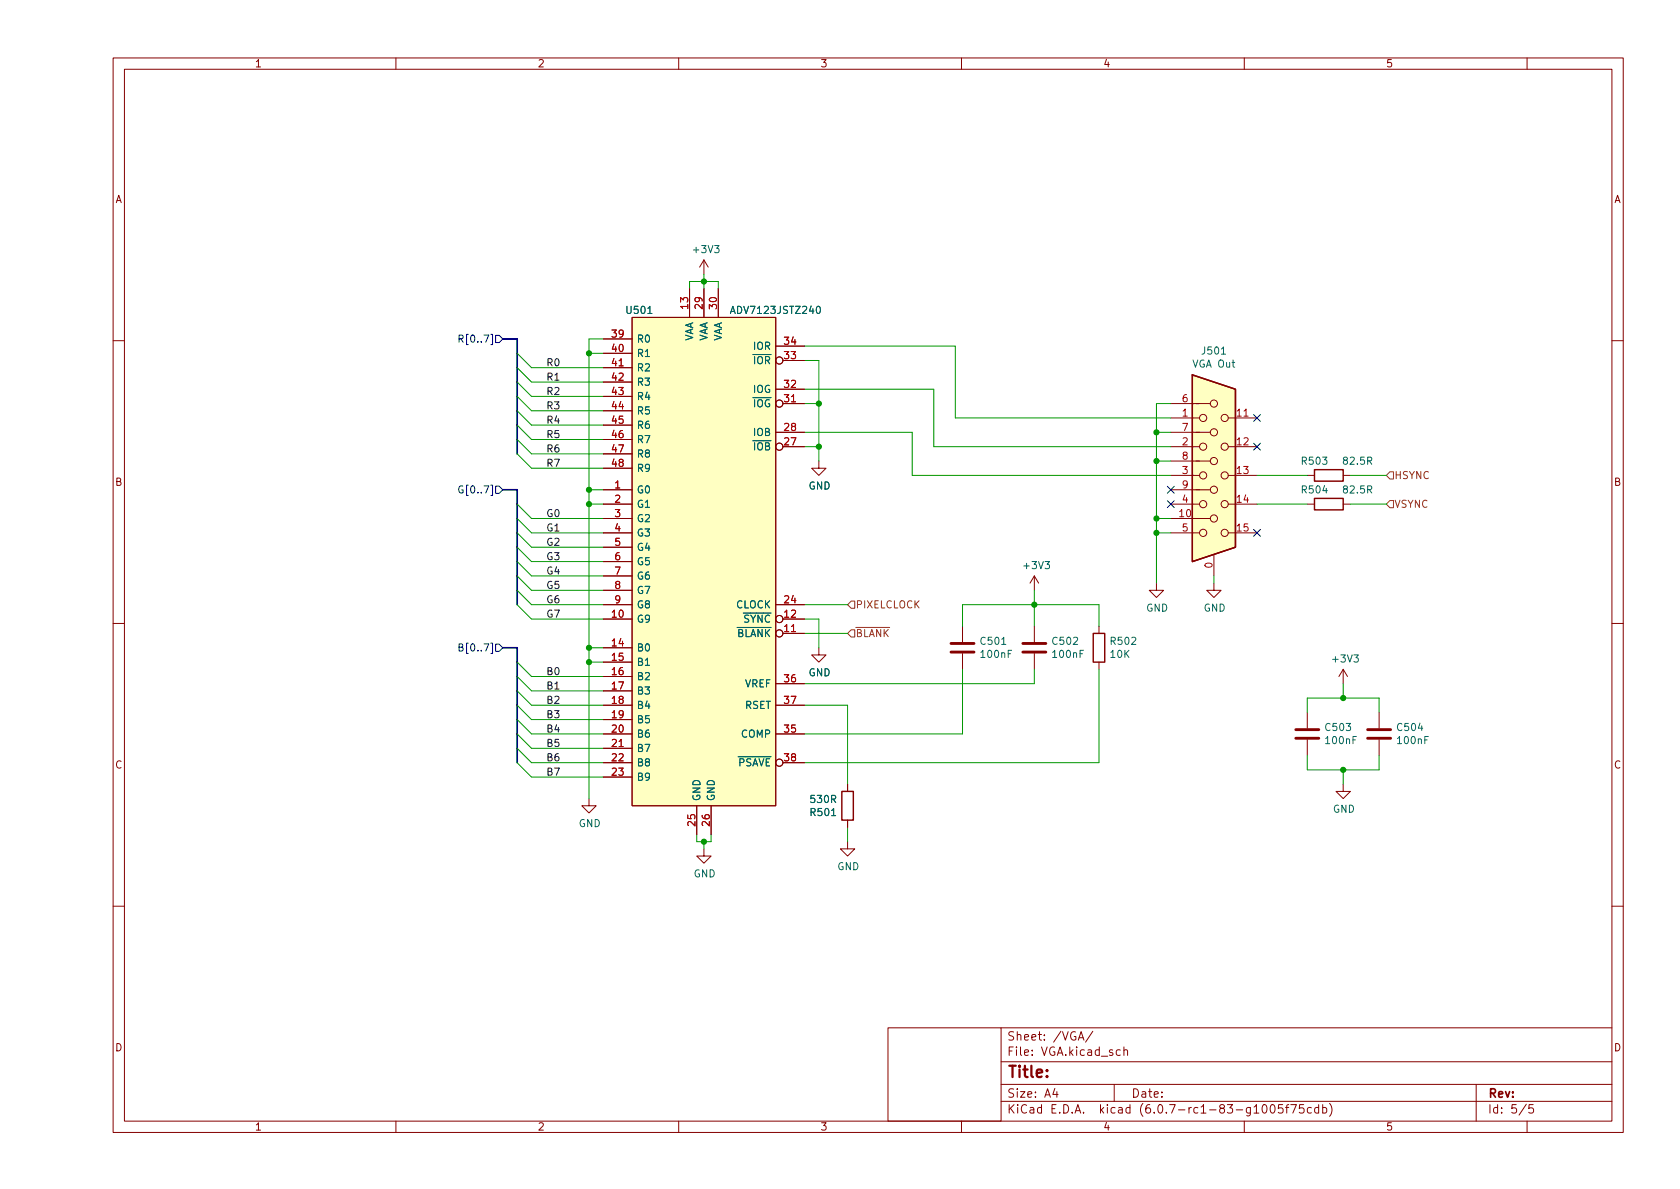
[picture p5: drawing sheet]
<svg xmlns="http://www.w3.org/2000/svg" width="297mm" height="210mm" viewBox="0 0 297 210" stroke-linecap="round" stroke-linejoin="round" font-family="sans-serif">
<g fill="none" stroke="#840000" stroke-width=".18">
<path d="M20 10.2h267v190.1h-267zM22 12.2h263v186.1h-263zM70 10.2v2M120 10.2v2M170 10.2v2M220 10.2v2M270 10.2v2M106.7 59.9h5.1M111.8 56.1h25.4v86.4h-25.4zM121.9 51v5.1M124.5 46l-.8 1.2M124.5 46v2.5"/>
<path d="M124.5 51v5.1M124.5 46l.7 1.2M127 51v5.1M20 60.2h2M106.7 62.5h5.1M106.7 65h5.1M106.7 67.6h5.1M106.7 70.1h5.1M106.7 72.6h5.1M106.7 75.2h5.1M106.7 77.7h5.1M137.2 76.4h5"/>
<path d="M137.2 68.8h5M137.2 61.2h5M138.4 79h3.8M138.4 71.4h3.8M138.4 63.7h3.8M207 79h5.1M207 76.4h7M207 71.4h7M207 73.9h5.1M217.2 79h5M217.2 73.9h5M285 60.2h2"/>
<path d="M106.7 89.1h5.1M106.7 86.6h5.1M106.7 91.7h5.1M106.7 94.2h5.1M106.7 80.3h5.1M106.7 82.8h5.1M106.7 96.8h5.1M106.7 99.3h5.1M144.8 81.5v1.3h1.2l-1.2 1.3-1.3-1.3h1.3M207 89.1h5.1M207 84.1h5.1M207 86.6h7"/>
<path d="M207 91.7h7M207 94.2h5.1M207 81.5h7M214.6 98v3.8M217.2 89.1h5M217.2 84.1h5M217.2 94.2h5M231.1 89.1h1.3M231.1 84.1h1.3M237.5 89.1h1.3M237.5 84.1h1.3M20 110.2h2"/>
<path d="M106.7 109.5h5.1M106.7 114.5h5.1M106.7 117.1h5.1M106.7 119.6h5.1M106.7 106.9h5.1M106.7 101.8h5.1M106.7 104.4h5.1M137.2 106.9h5M138.4 109.5h3.8M138.4 112h3.8M144.8 114.5v1.3h1.2l-1.2 1.3-1.3-1.3h1.3M170.2 110.7v2.8"/>
<path d="M170.2 115.6v2.8M182.9 101.8v2.6M182.9 110.7v2.8M182.9 115.6v2.8M182.9 101.8l-.8 1.3M182.9 101.8l.7 1.3M194.3 110.7v1.3M194.3 117.1v1.3M204.5 103.1v1.3h1.2l-1.2 1.3-1.3-1.3h1.3M214.6 103.1v1.3h1.3l-1.3 1.3-1.2-1.3h1.2M237.5 118.4l-.8 1.2M237.5 118.4v2.5"/>
<path d="M237.5 118.4l.8 1.2M285 110.2h2M106.7 122.2h5.1M106.7 124.7h5.1M106.7 127.2h5.1M106.7 129.8h5.1M106.7 132.3h5.1M106.7 134.9h5.1M106.7 137.4h5.1M137.2 124.7h5M137.2 129.8h5M137.2 120.9h5"/>
<path d="M138.4 134.9h3.8M149.9 138.7v1.2M231.1 126v2.8M231.1 130.8v2.8M237.5 138.7v1.2h1.3l-1.3 1.3-1.3-1.3h1.3M243.8 126v2.8M243.8 130.8v2.8M104.1 141.2v1.3h1.3l-1.3 1.3-1.2-1.3h1.2M123.2 142.5v5.1M124.5 150.1v1.3h1.2l-1.2 1.2-1.3-1.2h1.3M125.7 142.5v5.1M149.9 148.8v1.3h1.2l-1.2 1.3-1.3-1.3h1.3"/>
<path d="M149.9 145v1.3M20 160.2h2M285 160.2h2M70 198.3v2M120 198.3v2M157 181.8h20v16.5h-20zM170 198.3v2M177 194.8h108M177 191.8h108M177 187.8h108M177 181.8h108M186.5 192.5l-.4 1h1"/>
<path d="M186.9 193v1M190.6 183.9l.5-1.5 .5 1.5M190.8 183.5h.7M193.2 182.4l-1.3 1.9M197 191.8v3M198.1 185.7l-.5-.1-.2 .3v.4l.1 .3h.6M198.7 185.8l.2-.2 .4 .1 .1 .9M198.7 185.1v1.5M220 198.3v2M223.4 195.4l.1-.1a.81 .81 0 0 1 .6 .7 .81 .81 0 0 1-.3 .8h-.2a.81 .81 0 0 1-.5-.6 .81 .81 0 0 1 .3-.8zM224.8 195.4l.1-.1a.81 .81 0 0 1 .6 .7 .81 .81 0 0 1-.3 .8h-.1a.81 .81 0 0 1-.6-.6 .81 .81 0 0 1 .3-.8zM226.8 195.3h-.7l-.1 .7 .2-.1 .5 .1 .2 .2-.1 .5-.2 .1-.6-.1"/>
<path d="M227.3 195.8h.6M227.9 195.3l-.4 .2v1.3M228.2 195.3h1l-.6 1.5M230.5 195.3h-.7l-.1 .7 .2-.1 .5 .1 .2 .2-.1 .5-.2 .1-.6-.1M231.9 195.9l-.5-.1-.3 .3v.4l.2 .3h.6M233.1 195.9l-.4-.1-.3 .3v.4l.2 .3h.5M233.1 195.3v1.5M233.9 195.9l.4-.1 .3 .3v.4l-.2 .3h-.5M233.9 195.3v1.5M235.1 195.1a1.72 1.72 0 0 1 0 2.3M261 191.8v6.5M269.9 195.3l-1.3 1.9"/>
<path d="M270 198.3v2M271.1 195.3h-.7l-.1 .7 .2-.1 .5 .1 .2 .2-.1 .5-.2 .1-.6-.1"/>
<circle cx="137.8" cy="63.7" r=".63"/>
<circle cx="137.8" cy="79" r=".63"/>
<circle cx="137.8" cy="71.4" r=".63"/>
<circle cx="212.7" cy="79" r=".63"/>
<circle cx="212.7" cy="73.9" r=".63"/>
<circle cx="214.6" cy="71.4" r=".63"/>
<circle cx="214.6" cy="76.4" r=".63"/>
<circle cx="216.5" cy="79" r=".63"/>
<circle cx="216.5" cy="73.9" r=".63"/>
<circle cx="212.7" cy="94.2" r=".63"/>
<circle cx="212.7" cy="84.1" r=".63"/>
<circle cx="212.7" cy="89.1" r=".63"/>
<circle cx="214.6" cy="81.5" r=".63"/>
<circle cx="214.6" cy="86.6" r=".63"/>
<circle cx="214.6" cy="91.7" r=".63"/>
<circle cx="216.5" cy="94.2" r=".63"/>
<circle cx="216.5" cy="89.1" r=".63"/>
<circle cx="216.5" cy="84.1" r=".63"/>
<circle cx="137.8" cy="112" r=".63"/>
<circle cx="137.8" cy="109.5" r=".63"/>
<circle cx="137.8" cy="134.9" r=".63"/>
</g>
<path d="M168.1 115.3h4.1M168.1 113.8h4.1M180.8 115.3h4.1M180.8 113.8h4.1M229.1 130.6h4.1M229.1 129h4.1M241.8 130.6h4.1M241.8 129h4.1" fill="none" stroke="#840000" stroke-width=".51"/>
<path d="M210.8 66.3l7.6 2.5v28l-7.6 2.5zM232.4 88.1h5.1v2.1h-5.1zM232.4 83.1h5.1v2h-5.1zM193.3 112h2v5.1h-2zM148.8 139.9h2.1v5.1h-2.1z" fill="none" stroke="#840000" stroke-width=".25"/>
<g fill="#ffffc2" stroke="#ffffc2" stroke-width=".18">
<path d="M111.8 56.1h25.4v86.4h-25.4z"/>
<path d="M210.8 66.3l7.6 2.5v28l-7.6 2.5z"/>
</g>
<path d="M144.4 54.3l.2-.1a.68 .68 0 0 1 .5 .6 .68 .68 0 0 1-.5 .6l-.2-.1-.1-.4z" fill="none" stroke="#006464" stroke-width=".18"/>
<g fill="none" stroke="#000084" stroke-width=".18">
<path d="M81.2 59.9l.6-.1 .1-.1-.1-.3-.6-.2v1.3M81.5 59.9l.4 .6M87.6 59.3h.7l.6 .6-.6 .7h-.7zM221.6 78.4l1.3 1.2M221.6 73.3l1.3 1.2M222.9 73.3l-1.3 1.2M222.9 78.4l-1.3 1.2M81.8 86a.59 .59 0 0 0-.7 .5 .59 .59 0 0 0 .7 .6l.1-.5h-.3M87.6 86h.7l.6 .6-.6 .6h-.7zM206.4 86l1.2 1.2M206.4 88.5l1.2 1.3M207.6 86l-1.2 1.2"/>
<path d="M207.6 88.5l-1.2 1.3M221.6 93.6l1.3 1.2M222.9 93.6l-1.3 1.2M81.2 114.5l.5-.1 .1-.2v-.2l-.6-.1v1.2h.4l.2-.1 .1-.3-.3-.2M87.6 113.9h.7l.6 .6-.6 .7h-.7z"/>
</g>
<path d="M245.7 88.5h.7v1.3h-.7l-.6-.7zM245.7 83.4h.7v1.3h-.7l-.6-.6zM150.5 106.3h.6v1.3h-.6l-.6-.7zM150.5 111.4h.6v1.2h-.6l-.6-.6z" fill="none" stroke="#725600" stroke-width=".18"/>
<path d="M88.9 59.9h2.5v20.4M88.9 86.6h2.5v20.3M88.9 114.5h2.5v20.4" fill="none" stroke="#000084" stroke-width=".3"/>
<g fill="none" stroke="#009600" stroke-width=".18">
<path d="M106.7 59.9h-2.6v81.3M121.9 51v-1.2h5.1v1.2M124.5 48.5v2.5M91.4 65l2.6 2.6h12.7M91.4 62.5l2.6 2.5h12.7M91.4 70.1l2.6 2.5h12.7M91.4 67.6l2.6 2.5h12.7M91.4 72.6l2.6 2.6h12.7M91.4 75.2l2.6 2.5h12.7M91.4 77.7l2.6 2.6h12.7M104.1 62.5h2.6M142.2 76.4h19.1v7.7h45.7"/>
<path d="M142.2 61.2h26.7v12.7h38.1M142.2 79h2.6M142.2 68.8h22.9v10.2h41.9M142.2 71.4h2.6M142.2 63.7h2.6v17.8M204.5 76.4h2.5M207 71.4h-2.5v31.7M91.4 89.1l2.6 2.6h12.7M91.4 94.2l2.6 2.6h12.7M91.4 96.8l2.6 2.5h12.7M91.4 80.3l2.6 2.5h12.7M91.4 91.7l2.6 2.5h12.7"/>
<path d="M91.4 99.3l2.6 2.5h12.7M104.1 89.1h2.6M104.1 86.6h2.6M204.5 91.7h2.5M204.5 81.5h2.5M204.5 94.2h2.5M222.2 84.1h8.9M222.2 89.1h8.9M238.8 84.1h6.3M238.8 89.1h6.3M91.4 104.4l2.6 2.5h12.7M91.4 101.8l2.6 2.6h12.7"/>
<path d="M91.4 106.9l2.6 2.6h12.7M91.4 119.6l2.6 2.6h12.7M91.4 117.1l2.6 2.5h12.7M104.1 117.1h2.6M104.1 114.5h2.6M142.2 112h7.7M142.2 106.9h7.7M142.2 109.5h2.6v5M170.2 110.7v-3.8h24.1v3.8M170.2 118.4v11.4h-28M182.9 118.4v2.5h-40.7M182.9 104.4v6.3"/>
<path d="M194.3 118.4v16.5h-52.1M214.6 101.8v1.3M91.4 127.2l2.6 2.6h12.7M91.4 132.3l2.6 2.6h12.7M91.4 129.8l2.6 2.5h12.7M91.4 134.9l2.6 2.5h12.7M91.4 122.2l2.6 2.5h12.7M91.4 124.7l2.6 2.5h12.7M142.2 124.7h7.7v14M231.1 126v-2.6h12.7v2.6M231.1 133.6v2.5h12.7v-2.5M237.5 120.9v2.5"/>
<path d="M237.5 136.1v2.6M123.2 147.6v1.2h2.5v-1.2M124.5 148.8v1.3M149.9 146.3v2.5"/>
</g>
<g fill="#009600" stroke="#009600" stroke-width=".18">
<circle cx="204.5" cy="91.7" r=".46"/>
<circle cx="204.5" cy="76.4" r=".46"/>
<circle cx="182.9" cy="106.9" r=".46"/>
<circle cx="104.1" cy="89.1" r=".46"/>
<circle cx="104.1" cy="114.5" r=".46"/>
<circle cx="104.1" cy="86.6" r=".46"/>
<circle cx="104.1" cy="117.1" r=".46"/>
<circle cx="237.5" cy="123.4" r=".46"/>
<circle cx="204.5" cy="81.5" r=".46"/>
<circle cx="237.5" cy="136.1" r=".46"/>
<circle cx="204.5" cy="94.2" r=".46"/>
<circle cx="144.8" cy="79" r=".46"/>
<circle cx="144.8" cy="71.4" r=".46"/>
<circle cx="124.5" cy="148.8" r=".46"/>
<circle cx="104.1" cy="62.5" r=".46"/>
<circle cx="124.5" cy="49.8" r=".46"/>
</g>
<text font-size="2.8" fill="#840000" x="178" y="190.6">Title:</text>
<g font-size="2.1" fill="#840000">
<text x="178" y="184">Sheet: /VGA/</text>
<text x="178" y="186.7">File: VGA.kicad_sch</text>
<text x="178" y="196.9">KiCad E.D.A. kicad (6.0.7-rc1-83-g1005f75cdb)</text>
<text x="178" y="194.1">Size: A4</text>
<text x="200" y="194.1">Date:</text>
<text x="263" y="194.1">Rev:</text>
<text x="263" y="196.9">Id: 5/5</text>
</g>
<g font-size="1.8" fill="#840000">
<text x="45" y="11.9">1</text>
<text x="95" y="11.9">2</text>
<text x="145" y="11.9">3</text>
<text x="195" y="11.9">4</text>
<text x="245" y="11.9">5</text>
<text x="20.3" y="35.9">A</text>
<text x="285.3" y="35.9">A</text>
<text x="20.3" y="85.9">B</text>
<text x="285.3" y="85.9">B</text>
<text x="20.3" y="135.9">C</text>
<text x="285.3" y="135.9">C</text>
<text x="20.3" y="185.9">D</text>
<text x="285.3" y="185.9">D</text>
<text x="45" y="199.9">1</text>
<text x="95" y="199.9">2</text>
<text x="145" y="199.9">3</text>
<text x="195" y="199.9">4</text>
<text x="245" y="199.9">5</text>
</g>
<g font-size="1.8" fill="#006464">
<text x="122.8" y="44.7">+3V3</text>
<text x="110.9" y="55.5">U501</text>
<text x="129.7" y="55.5">ADV7123JSTZ240</text>
<text x="112.5" y="60.6">R0</text>
<text x="112.5" y="63.1">R1</text>
<text x="112.5" y="65.7">R2</text>
<text x="122.6" y="60.6" transform="rotate(-90 122.6 60.6)">VAA</text>
<text x="125.1" y="60.6" transform="rotate(-90 125.1 60.6)">VAA</text>
<text x="127.6" y="60.6" transform="rotate(-90 127.6 60.6)">VAA</text>
<text x="131.9" y="64.4">~{IOR}</text>
<text x="133.3" y="61.8">IOR</text>
<text x="210.9" y="65">VGA Out</text>
<text x="212.7" y="62.7">J501</text>
<text x="112.5" y="68.2">R3</text>
<text x="112.5" y="70.7">R4</text>
<text x="133.2" y="69.5">IOG</text>
<text x="112.5" y="73.3">R5</text>
<text x="112.5" y="75.8">R6</text>
<text x="131.8" y="72">~{IOG}</text>
<text x="133.3" y="77.1">IOB</text>
<text x="112.5" y="78.4">R7</text>
<text x="112.5" y="80.9">R8</text>
<text x="112.5" y="83.4">R9</text>
<text x="131.9" y="79.6">~{IOB}</text>
<text x="230.3" y="82.2">R503</text>
<text x="237.7" y="82.2">82.5R</text>
<text x="112.5" y="87.2">G0</text>
<text x="112.5" y="89.8">G1</text>
<text x="142.9" y="86.6">GND</text>
<text x="230.3" y="87.2">R504</text>
<text x="237.7" y="87.2">82.5R</text>
<text x="112.5" y="92.3">G2</text>
<text x="112.5" y="94.9">G3</text>
<text x="112.5" y="97.4">G4</text>
<text x="112.5" y="99.9">G5</text>
<text x="181.2" y="100.6">+3V3</text>
<text x="112.5" y="102.5">G6</text>
<text x="112.5" y="105">G7</text>
<text x="112.5" y="107.6">G8</text>
<text x="130.1" y="107.6">CLOCK</text>
<text x="112.5" y="110.1">G9</text>
<text x="128.8" y="112.6">~{BLANK}</text>
<text x="130.1" y="110.1">~{SYNC}</text>
<text x="202.6" y="108.1">GND</text>
<text x="212.8" y="108.1">GND</text>
<text x="112.5" y="115.2">B0</text>
<text x="112.5" y="117.7">B1</text>
<text x="142.9" y="119.6">GND</text>
<text x="173.5" y="114">C501</text>
<text x="173.6" y="116.3">100nF</text>
<text x="186.2" y="114">C502</text>
<text x="186.3" y="116.3">100nF</text>
<text x="196.4" y="116.3">10K</text>
<text x="196.5" y="114">R502</text>
<text x="235.8" y="117.1">+3V3</text>
<text x="112.5" y="120.3">B2</text>
<text x="112.5" y="122.8">B3</text>
<text x="112.5" y="125.3">B4</text>
<text x="131.7" y="121.5">VREF</text>
<text x="131.7" y="125.3">RSET</text>
<text x="112.5" y="127.9">B5</text>
<text x="112.5" y="130.4">B6</text>
<text x="131.1" y="130.4">COMP</text>
<text x="234.5" y="129.3">C503</text>
<text x="234.5" y="131.6">100nF</text>
<text x="247.2" y="129.3">C504</text>
<text x="247.2" y="131.6">100nF</text>
<text x="112.5" y="133">B7</text>
<text x="112.5" y="135.5">B8</text>
<text x="129" y="135.5">~{PSAVE}</text>
<text x="112.5" y="138">B9</text>
<text x="123.8" y="141.7" transform="rotate(-90 123.8 141.7)">GND</text>
<text x="126.4" y="141.7" transform="rotate(-90 126.4 141.7)">GND</text>
<text x="143.4" y="142">530R</text>
<text x="235.7" y="143.7">GND</text>
<text x="102.3" y="146.2">GND</text>
<text x="143.4" y="144.3">R501</text>
<text x="122.6" y="155.1">GND</text>
<text x="148" y="153.9">GND</text>
</g>
<g font-size="1.8" fill="#a90000">
<text x="108.2" y="59.7">39</text>
<text x="121.7" y="54.6" transform="rotate(-90 121.7 54.6)">13</text>
<text x="124.2" y="54.6" transform="rotate(-90 124.2 54.6)">29</text>
<text x="126.7" y="54.6" transform="rotate(-90 126.7 54.6)">30</text>
<text x="108.2" y="62.2">40</text>
<text x="108.2" y="64.8">41</text>
<text x="138.7" y="63.5">33</text>
<text x="138.7" y="61">34</text>
<text x="108.2" y="67.3">42</text>
<text x="108.2" y="69.8">43</text>
<text x="138.7" y="71.1">31</text>
<text x="138.7" y="68.6">32</text>
<text x="209.1" y="71.1">6</text>
<text x="108.2" y="72.4">44</text>
<text x="108.2" y="74.9">45</text>
<text x="108.2" y="77.5">46</text>
<text x="138.7" y="76.2">28</text>
<text x="209.1" y="73.7">1</text>
<text x="209.1" y="76.2">7</text>
<text x="218.7" y="73.7">11</text>
<text x="108.2" y="80">47</text>
<text x="108.2" y="82.5">48</text>
<text x="138.7" y="78.7">27</text>
<text x="209.1" y="78.7">2</text>
<text x="209.1" y="83.8">3</text>
<text x="209.1" y="81.3">8</text>
<text x="218.7" y="78.7">12</text>
<text x="218.7" y="83.8">13</text>
<text x="108.7" y="86.4">1</text>
<text x="108.7" y="88.9">2</text>
<text x="209.1" y="88.9">4</text>
<text x="209.1" y="86.4">9</text>
<text x="218.7" y="88.9">14</text>
<text x="108.7" y="91.4">3</text>
<text x="108.7" y="94">4</text>
<text x="208.6" y="91.4">10</text>
<text x="209.1" y="94">5</text>
<text x="218.7" y="94">15</text>
<text x="108.7" y="96.5">5</text>
<text x="108.7" y="99.1">6</text>
<text x="108.7" y="101.6">7</text>
<text x="214.4" y="100.4" transform="rotate(-90 214.4 100.4)">0</text>
<text x="108.7" y="104.1">8</text>
<text x="108.7" y="106.7">9</text>
<text x="138.7" y="106.7">24</text>
<text x="108.2" y="109.2">10</text>
<text x="138.7" y="111.8">11</text>
<text x="138.7" y="109.2">12</text>
<text x="108.2" y="114.3">14</text>
<text x="108.2" y="116.8">15</text>
<text x="108.2" y="119.4">16</text>
<text x="108.2" y="121.9">17</text>
<text x="108.2" y="124.5">18</text>
<text x="138.7" y="120.6">36</text>
<text x="138.7" y="124.5">37</text>
<text x="108.2" y="127">19</text>
<text x="108.2" y="129.5">20</text>
<text x="138.7" y="129.5">35</text>
<text x="108.2" y="132.1">21</text>
<text x="108.2" y="134.6">22</text>
<text x="108.2" y="137.2">23</text>
<text x="138.7" y="134.6">38</text>
<text x="122.9" y="146" transform="rotate(-90 122.9 146)">25</text>
<text x="125.5" y="146" transform="rotate(-90 125.5 146)">26</text>
</g>
<g font-size="1.8" fill="#000084">
<text x="82.1" y="60.6">R[0..7]</text>
<text x="82" y="87.2">G[0..7]</text>
<text x="82.1" y="115.2">B[0..7]</text>
</g>
<g font-size="1.8" fill="#0f0f0f">
<text x="96.5" y="64.8">R0</text>
<text x="96.5" y="69.8">R2</text>
<text x="96.5" y="67.3">R1</text>
<text x="96.5" y="72.4">R3</text>
<text x="96.5" y="77.5">R5</text>
<text x="96.5" y="74.9">R4</text>
<text x="96.5" y="82.5">R7</text>
<text x="96.5" y="80">R6</text>
<text x="96.5" y="94">G1</text>
<text x="96.5" y="91.4">G0</text>
<text x="96.5" y="96.5">G2</text>
<text x="96.5" y="101.6">G4</text>
<text x="96.5" y="99">G3</text>
<text x="96.5" y="104.1">G5</text>
<text x="96.5" y="106.7">G6</text>
<text x="96.5" y="109.2">G7</text>
<text x="96.5" y="119.4">B0</text>
<text x="96.5" y="121.9">B1</text>
<text x="96.5" y="124.4">B2</text>
<text x="96.5" y="129.5">B4</text>
<text x="96.5" y="127">B3</text>
<text x="96.5" y="134.6">B6</text>
<text x="96.5" y="137.1">B7</text>
<text x="96.5" y="132.1">B5</text>
</g>
<g font-size="1.8" fill="#725600">
<text x="246.5" y="89.8">VSYNC</text>
<text x="246.5" y="84.7">HSYNC</text>
<text x="151.2" y="107.6">PIXELCLOCK</text>
<text x="151.2" y="112.6">~{BLANK}</text>
</g>
</svg>
